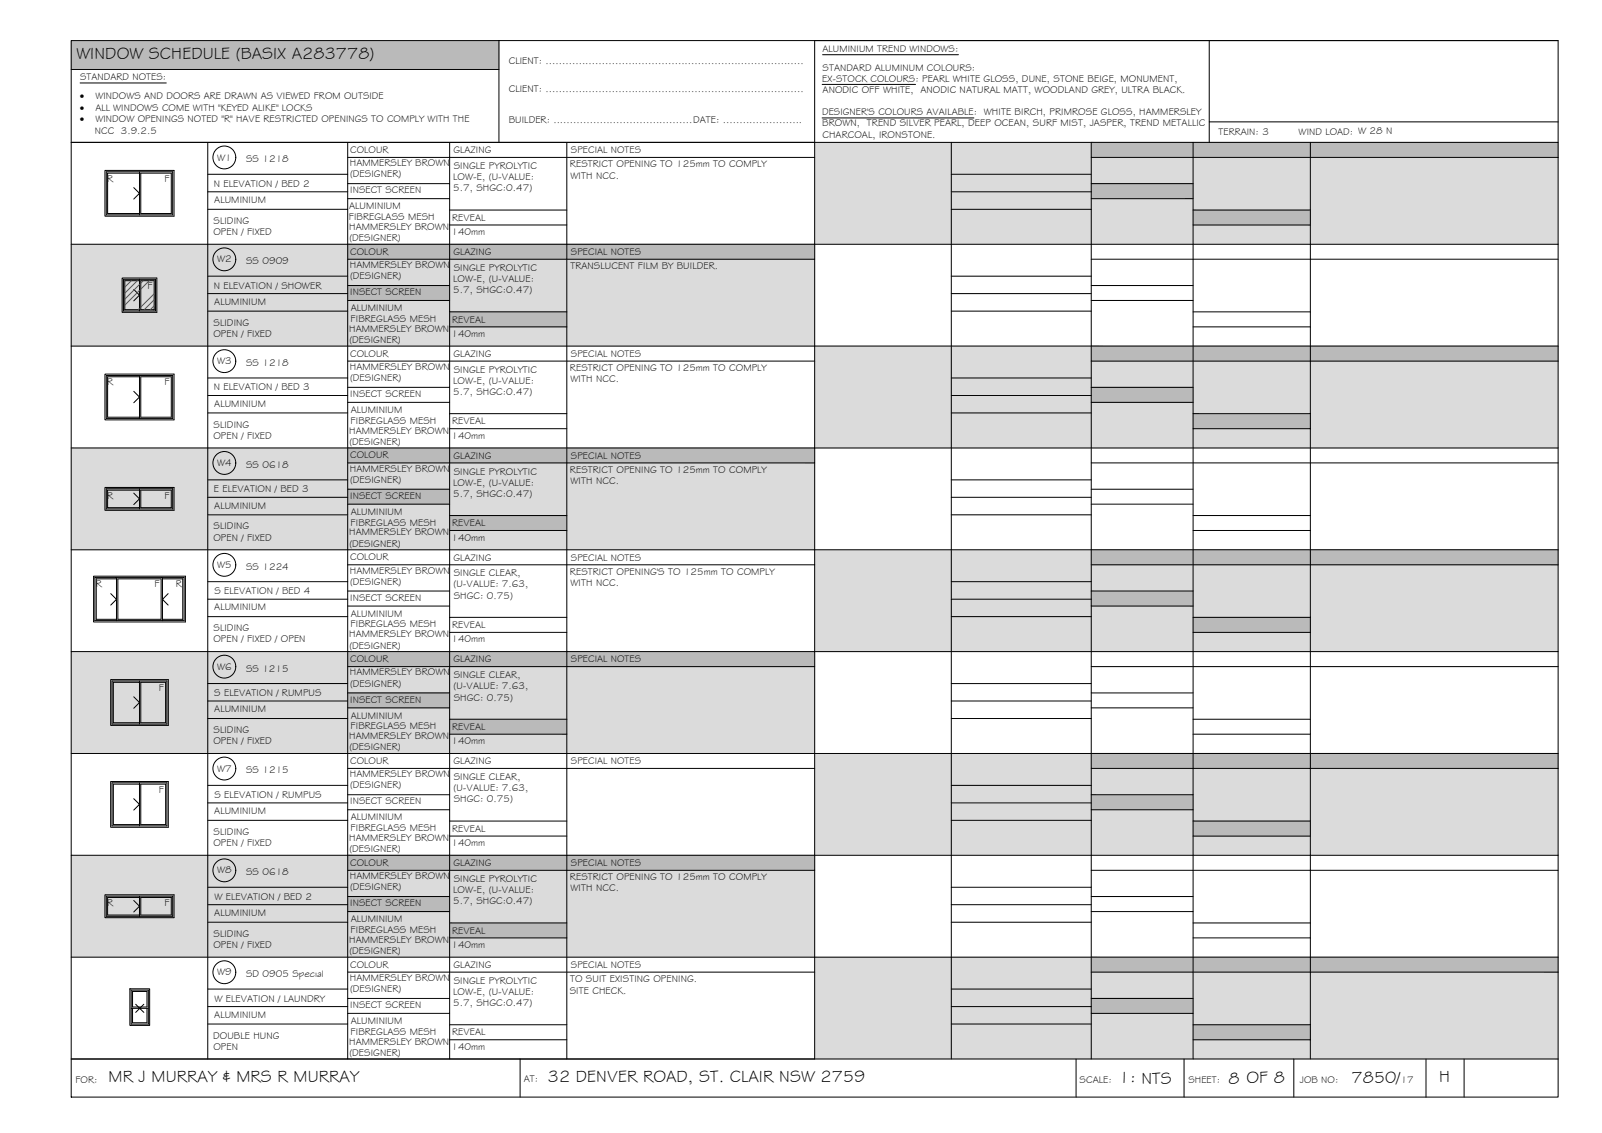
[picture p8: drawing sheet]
<svg xmlns="http://www.w3.org/2000/svg" width="420mm" height="297mm" viewBox="0 0 420 297" stroke-linecap="round" stroke-linejoin="round" font-family="sans-serif">
<!-- layer: WINDOW SCHEDULE HATCH -->
<g fill="#dbdbdb" stroke="#dbdbdb" stroke-width=".26">
<path d="M213.7 37.3l195 26.7v-26.7zM213.7 37.3l195 26.7h-195z"/>
<path d="M18.7 64l195 26.7v-26.7zM18.7 64l195 26.7h-195z"/>
<path d="M213.7 90.7l195 26.7v-26.7zM213.7 90.7l195 26.7h-195z"/>
<path d="M18.7 117.4l195 26.7v-26.7zM18.7 117.4l195 26.7h-195z"/>
<path d="M213.7 144.1l195 26.7v-26.7zM213.7 144.1l195 26.7h-195z"/>
<path d="M18.7 170.8l195 26.7v-26.7zM18.7 170.8l195 26.7h-195z"/>
<path d="M213.7 197.5l195 26.7v-26.7zM213.7 197.5l195 26.7h-195z"/>
<path d="M18.7 224.2l195 26.7v-26.7zM18.7 224.2l195 26.7h-195z"/>
<path d="M213.7 250.9l195 26.7v-26.7zM213.7 250.9l195 26.7h-195z"/>
</g>
<g fill="#bababa" stroke="#bababa" stroke-width=".26">
<path d="M18.7 10.6l112.2 7.6v-7.6zM18.7 10.6l112.2 7.6h-112.2z"/>
<path d="M286.2 37.3l122.5 4v-4zM286.2 37.3l122.5 4h-122.5z"/>
<path d="M286.2 48.1l26.7 4v-4zM286.2 48.1l26.7 4h-26.7z"/>
<path d="M312.9 55.1l30.8 3.9v-3.9zM312.9 55.1l30.8 3.9h-30.8z"/>
<path d="M91.2 64l122.5 4v-4zM91.2 64l122.5 4h-122.5z"/>
<path d="M91.2 74.9l26.7 3.9v-3.9zM91.2 74.9l26.7 3.9h-26.7z"/>
<path d="M117.9 81.8l30.8 3.9v-3.9zM117.9 81.8l30.8 3.9h-30.8z"/>
<path d="M286.2 90.7l122.5 4v-4zM286.2 90.7l122.5 4h-122.5z"/>
<path d="M286.2 101.6l26.7 3.9v-3.9zM286.2 101.6l26.7 3.9h-26.7z"/>
<path d="M312.9 108.5l30.8 3.9v-3.9zM312.9 108.5l30.8 3.9h-30.8z"/>
<path d="M91.2 117.4l122.5 4v-4zM91.2 117.4l122.5 4h-122.5z"/>
<path d="M91.2 128.3l26.7 3.9v-3.9zM91.2 128.3l26.7 3.9h-26.7z"/>
<path d="M117.9 135.2l30.8 3.9v-3.9zM117.9 135.2l30.8 3.9h-30.8z"/>
<path d="M286.2 144.1l122.5 4v-4zM286.2 144.1l122.5 4h-122.5z"/>
<path d="M286.2 155l26.7 3.9v-3.9zM286.2 155l26.7 3.9h-26.7z"/>
<path d="M312.9 161.9l30.8 3.9v-3.9zM312.9 161.9l30.8 3.9h-30.8z"/>
<path d="M91.2 170.8l122.5 4v-4zM91.2 170.8l122.5 4h-122.5z"/>
<path d="M91.2 181.6l26.7 4v-4zM91.2 181.6l26.7 4h-26.7z"/>
<path d="M117.9 188.6l30.8 3.9v-3.9zM117.9 188.6l30.8 3.9h-30.8z"/>
<path d="M286.2 197.5l122.5 4v-4zM286.2 197.5l122.5 4h-122.5z"/>
<path d="M286.2 208.4l26.7 3.9v-3.9zM286.2 208.4l26.7 3.9h-26.7z"/>
<path d="M312.9 215.3l30.8 3.9v-3.9zM312.9 215.3l30.8 3.9h-30.8z"/>
<path d="M91.2 224.2l122.5 4v-4zM91.2 224.2l122.5 4h-122.5z"/>
<path d="M91.2 235l26.7 4v-4zM91.2 235l26.7 4h-26.7z"/>
<path d="M117.9 242l30.8 3.9v-3.9zM117.9 242l30.8 3.9h-30.8z"/>
<path d="M286.2 250.9l122.5 4v-4zM286.2 250.9l122.5 4h-122.5z"/>
<path d="M286.2 261.8l26.7 3.9v-3.9zM286.2 261.8l26.7 3.9h-26.7z"/>
<path d="M312.9 268.7l30.8 3.9v-3.9zM312.9 268.7l30.8 3.9h-30.8z"/>
</g>
<!-- layer: BORDER -->
<g fill="none" stroke="#000" stroke-width=".26">
<path d="M18.7 10.6h390v277h-390zM18.7 18.2h112.2M130.9 10.6v26.7M317.1 10.6v26.7M408.7 10.6h-195v267M18.7 37.3h390M54.5 37.3v240.3M91.2 37.3v240.3M117.9 37.3v240.3M148.7 37.3v240.3M249.5 37.3v240.3M286.2 37.3v240.3"/>
<path d="M312.9 37.3v240.3M317.1 32h91.6M343.7 37.3v240.3M54.5 45.7h36.7M54.5 50.3h36.7M54.5 54.9h36.7M91.2 41.3h122.5M91.2 48.1h26.7M91.2 52.1h26.7M117.9 55.1h30.8M117.9 59h30.8M249.5 45.7h36.7"/>
<path d="M249.5 50.3h36.7M249.5 54.9h36.7M286.2 41.3h122.5M286.2 48.1h26.7M286.2 52.1h26.7M312.9 55.1h30.8M312.9 59h30.8M18.7 64h390M54.5 72.4h36.7M54.5 77h36.7M91.2 68h122.5M91.2 74.9h26.7"/>
<path d="M91.2 78.8h26.7M249.5 72.4h36.7M249.5 77h36.7M286.2 68h122.5M286.2 74.9h26.7M286.2 78.8h26.7M18.7 90.7h390M54.5 81.6h36.7M54.5 99.1h36.7M91.2 94.7h122.5M117.9 81.8h30.8M117.9 85.7h30.8"/>
<path d="M249.5 81.6h36.7M249.5 99.1h36.7M286.2 94.7h122.5M312.9 81.8h30.8M312.9 85.7h30.8M18.7 117.4h390M54.5 103.7h36.7M54.5 108.3h36.7M91.2 101.6h26.7M91.2 105.5h26.7M117.9 108.5h30.8M117.9 112.4h30.8"/>
<path d="M249.5 103.7h36.7M249.5 108.3h36.7M286.2 101.6h26.7M286.2 105.5h26.7M312.9 108.5h30.8M312.9 112.4h30.8M54.5 125.8h36.7M54.5 130.4h36.7M54.5 135h36.7M91.2 121.4h122.5M91.2 128.3h26.7M91.2 132.2h26.7"/>
<path d="M117.9 135.2h30.8M117.9 139.1h30.8M249.5 125.8h36.7M249.5 130.4h36.7M249.5 135h36.7M286.2 121.4h122.5M286.2 128.3h26.7M286.2 132.2h26.7M312.9 135.2h30.8M312.9 139.1h30.8M18.7 144.1h390M54.5 152.5h36.7"/>
<path d="M54.5 157.1h36.7M91.2 148.1h122.5M91.2 155h26.7M91.2 158.9h26.7M249.5 152.5h36.7M249.5 157.1h36.7M286.2 148.1h122.5M286.2 155h26.7M286.2 158.9h26.7M18.7 170.8h390M54.5 161.7h36.7M54.5 179.2h36.7"/>
<path d="M91.2 174.8h122.5M117.9 161.9h30.8M117.9 165.8h30.8M249.5 161.7h36.7M249.5 179.2h36.7M286.2 174.8h122.5M312.9 161.9h30.8M312.9 165.8h30.8M18.7 197.5h390M54.5 183.8h36.7M54.5 188.4h36.7M91.2 181.7h26.7"/>
<path d="M91.2 185.6h26.7M117.9 188.6h30.8M117.9 192.5h30.8M249.5 183.8h36.7M249.5 188.4h36.7M286.2 181.7h26.7M286.2 185.6h26.7M312.9 188.6h30.8M312.9 192.5h30.8M54.5 205.9h36.7M54.5 210.5h36.7M54.5 215.1h36.7"/>
<path d="M91.2 201.5h122.5M91.2 208.4h26.7M91.2 212.3h26.7M117.9 215.3h30.8M117.9 219.2h30.8M249.5 205.9h36.7M249.5 210.5h36.7M249.5 215.1h36.7M286.2 201.5h122.5M286.2 208.4h26.7M286.2 212.3h26.7M312.9 215.3h30.8"/>
<path d="M312.9 219.2h30.8M18.7 224.2h390M54.5 232.6h36.7M54.5 237.2h36.7M91.2 228.2h122.5M91.2 235h26.7M91.2 239h26.7M249.5 232.6h36.7M249.5 237.2h36.7M286.2 228.2h122.5M286.2 235h26.7M286.2 239h26.7"/>
<path d="M18.7 250.9h390M54.5 241.8h36.7M54.5 259.3h36.7M91.2 254.9h122.5M117.9 242h30.8M117.9 245.9h30.8M249.5 241.8h36.7M249.5 259.3h36.7M286.2 254.9h122.5M312.9 242h30.8M312.9 245.9h30.8M18.7 277.6h390"/>
<path d="M54.5 263.9h36.7M54.5 268.5h36.7M91.2 261.8h26.7M91.2 265.7h26.7M117.9 268.7h30.8M117.9 272.6h30.8M136.4 277.6v10M249.5 263.9h36.7M249.5 268.5h36.7M282.2 277.6v10M286.2 261.8h26.7M286.2 265.7h26.7"/>
<path d="M310.5 277.6v10M312.9 268.7h30.8M312.9 272.6h30.8M339.3 277.6v10M374 277.6v10M384 277.6v10"/>
</g>
<!-- layer: TEXT -->
<path d="M215.7 14.3h35.7M21 21.8h22.6M215.6 30.9h39.8M215.6 22.1h24.5" fill="none" stroke="#000" stroke-width=".26"/>
<!-- layer: WINDOWS -->
<g fill="none" stroke="#000" stroke-width=".26">
<path d="M27.9 45h17.4v11.3h-17.4zM35.1 49.2l1.5 1.5-1.5 1.5M36.6 45.4h-8.4v10.6h8.4M36.6 45v11.3M36.9 45.4h8v10.6h-8zM32.4 73.2h8.4v8.3h-8.4zM35.1 75.9l1.5 1.5-1.5 1.5M36.6 73.2v8.3M36.6 73.6h-3.9v7.6h3.9M36.9 73.6h3.5v7.6h-3.5zM27.9 98.4h17.4v11.3h-17.4zM36.6 98.8h-8.4v10.6h8.4"/>
<path d="M36.6 98.4v11.3M36.9 98.8h8v10.6h-8zM35.1 102.6l1.5 1.5-1.5 1.5M27.9 128.1h17.4v5.3h-17.4zM35.1 129.3l1.5 1.5-1.5 1.5M36.6 128.5h-8.4v4.6h8.4M36.6 128.1v5.3M36.9 128.5h8v4.6h-8zM24.9 151.4h23.4v11.3h-23.4zM29 155.6l1.6 1.5-1.6 1.5M30.6 151.8h-5.4v10.6h5.4M30.6 151.4v11.3"/>
<path d="M30.9 151.8h11.4v10.6h-11.4zM42.6 151.8h5.3v10.6h-5.3M42.6 151.4v11.3M44.1 155.6l-1.5 1.5 1.5 1.5M29.4 178.5h14.4v11.3h-14.4zM36.6 178.5v11.3M36.6 178.9h-6.9v10.6h6.9M36.9 178.9h6.5v10.6h-6.5zM35.1 182.7l1.5 1.5-1.5 1.5M29.4 205.2h14.4v11.3h-14.4zM35.1 209.4l1.5 1.5-1.5 1.5M36.6 205.2v11.3"/>
<path d="M36.6 205.6h-6.9v10.6h6.9M36.9 205.6h6.5v10.6h-6.5zM27.9 234.9h17.4v5.3h-17.4zM35.1 236.1l1.5 1.5-1.5 1.5M36.6 235.3h-8.4v4.6h8.4M36.6 234.9v5.3M36.9 235.3h8v4.6h-8zM34.4 259.6h4.5v8.9h-4.5zM34.8 259.9h3.8v4.1h-3.8zM34.4 264.4h4.5M34.8 264.4v3.7h3.8v-3.7M35.6 263.3l1 1.1 1.1-1.1"/>
<path d="M35.6 265.4l1-1 1.1 1"/>
<circle cx="58.8" cy="41.3" r="3"/>
<circle cx="58.8" cy="68" r="3"/>
<circle cx="58.8" cy="94.7" r="3"/>
<circle cx="58.8" cy="121.4" r="3"/>
<circle cx="58.8" cy="148.1" r="3"/>
<circle cx="58.8" cy="174.8" r="3"/>
<circle cx="58.8" cy="201.5" r="3"/>
<circle cx="58.8" cy="228.2" r="3"/>
<circle cx="58.8" cy="254.9" r="3"/>
</g>
<!-- layer: NEWWORK -->
<path d="M27.5 44.7h18.1v12h-18.1zM32 72.9h9.1v9h-9.1zM27.5 98.1h18.1v12h-18.1zM27.5 127.8h18.1v6h-18.1zM24.5 151.1h24.1v12h-24.1zM29 178.2h15.1v12h-15.1zM29 204.9h15.1v12h-15.1zM27.5 234.6h18.1v6h-18.1zM34.1 259.2h5.2v9.6h-5.2z" fill="none" stroke="#000" stroke-width=".26"/>
<!-- layer: HATCH -->
<path d="M34.4 73.6l-1.7 1.7M36 73.6l-3.3 3.3M36.6 74.6l-3.9 3.8M36.6 76.2l-3.9 3.8M37.6 73.6l-.7 .6M39.1 73.6l-2.2 2.2M40.4 77l-3.5 3.5M40.4 78.6l-2.6 2.6M36.6 80.9l-.3 .3M40.4 80.2l-1 1" fill="none" stroke="#545454" stroke-width=".26"/>
<g font-size="4.5">
<text x="20" y="15.6">WINDOW SCHEDULE (BASIX A283778)</text>
<text x="28.5" y="283.7">MR J MURRAY &amp; MRS R MURRAY</text>
<text x="143.7" y="283.7">32 DENVER ROAD, ST. CLAIR NSW 2759</text>
<text x="293.4" y="284">1: NTS</text>
<text x="322.2" y="284.2">8 OF 8</text>
<text x="354.5" y="283.9">7850/</text>
<text x="377.4" y="283.8">H</text>
</g>
<g font-size="2.6">
<text x="133.4" y="16.9">CLIENT: ..............................................................................</text>
<text x="215.7" y="13.6">ALUMINIUM TREND WINDOWS:</text>
<text x="21" y="21.1">STANDARD NOTES:</text>
<text x="215.6" y="21.4">EX-STOCK COLOURS: PEARL WHITE GLOSS, DUNE, STONE BEIGE, MONUMENT,</text>
<text x="215.7" y="18.5">STANDARD ALUMINUM COLOURS:</text>
<text x="21" y="26.1">·</text>
<text x="21" y="29.1">·</text>
<text x="25" y="29.1">ALL WINDOWS COME WITH &quot;KEYED ALIKE&quot; LOCKS</text>
<text x="25" y="26.1">WINDOWS AND DOORS ARE DRAWN AS VIEWED FROM OUTSIDE</text>
<text x="133.4" y="24">CLIENT: ..............................................................................</text>
<text x="215.7" y="24.4">ANODIC OFF WHITE, ANODIC NATURAL MATT, WOODLAND GREY, ULTRA BLACK.</text>
<text x="21" y="32.1">·</text>
<text x="24.9" y="35.1">NCC 3.9.2.5</text>
<text x="25" y="32.1">WINDOW OPENINGS NOTED &quot;R&quot; HAVE RESTRICTED OPENINGS TO COMPLY WITH THE</text>
<text x="133.4" y="32.3">BUILDER: ..........................................DATE: ........................</text>
<text x="215.6" y="30.2">DESIGNER'S COLOURS AVAILABLE: WHITE BIRCH, PRIMROSE GLOSS, HAMMERSLEY</text>
<text x="215.7" y="33.2">BROWN, TREND SILVER PEARL, DEEP OCEAN, SURF MIST, JASPER, TREND METALLIC</text>
<text x="319.6" y="35.4">TERRAIN: 3</text>
<text x="340.6" y="35.4">WIND LOAD: W 28 N</text>
<text x="91.8" y="40.1">COLOUR</text>
<text x="119" y="40.1">GLAZING</text>
<text x="149.7" y="40.1">SPECIAL NOTES</text>
<text x="215.7" y="36.1">CHARCOAL, IRONSTONE.</text>
<text x="28.1" y="47.6">R</text>
<text x="43.2" y="47.6">F</text>
<text x="57" y="42.1">W1</text>
<text x="64.5" y="42.6">SS 1218</text>
<text x="91.7" y="43.6">HAMMERSLEY BROWN</text>
<text x="91.8" y="46.5">(DESIGNER)</text>
<text x="118.9" y="47.2">LOW-E, (U-VALUE:</text>
<text x="119" y="44.3">SINGLE PYROLYTIC</text>
<text x="149.5" y="43.9">RESTRICT OPENING TO 125mm TO COMPLY</text>
<text x="149.6" y="46.8">WITH NCC.</text>
<text x="56.1" y="49">N ELEVATION / BED 2</text>
<text x="56.2" y="53.2">ALUMINIUM</text>
<text x="91.8" y="50.7">INSECT SCREEN</text>
<text x="118.9" y="50.2">5.7, SHGC:0.47)</text>
<text x="56" y="58.7">SLIDING</text>
<text x="91.5" y="57.6">FIBREGLASS MESH</text>
<text x="91.6" y="54.8">ALUMINIUM</text>
<text x="118.6" y="57.9">REVEAL</text>
<text x="56" y="61.6">OPEN / FIXED</text>
<text x="91.6" y="60.3">HAMMERSLEY BROWN</text>
<text x="91.6" y="63.2">(DESIGNER)</text>
<text x="118.4" y="61.7">140mm</text>
<text x="57" y="68.8">W2</text>
<text x="64.5" y="69.3">SS 0909</text>
<text x="91.7" y="70.2">HAMMERSLEY BROWN</text>
<text x="91.8" y="66.8">COLOUR</text>
<text x="119" y="66.9">GLAZING</text>
<text x="119" y="71">SINGLE PYROLYTIC</text>
<text x="149.6" y="70.6">TRANSLUCENT FILM BY BUILDER.</text>
<text x="149.7" y="66.9">SPECIAL NOTES</text>
<text x="38.7" y="75.8">F</text>
<text x="56.1" y="75.7">N ELEVATION / SHOWER</text>
<text x="91.8" y="73.2">(DESIGNER)</text>
<text x="91.8" y="77.4">INSECT SCREEN</text>
<text x="118.9" y="73.9">LOW-E, (U-VALUE:</text>
<text x="118.9" y="76.9">5.7, SHGC:0.47)</text>
<text x="56.2" y="79.9">ALUMINIUM</text>
<text x="92" y="81.6">ALUMINIUM</text>
<text x="56" y="88.3">OPEN / FIXED</text>
<text x="56" y="85.4">SLIDING</text>
<text x="91.6" y="87">HAMMERSLEY BROWN</text>
<text x="91.6" y="89.9">(DESIGNER)</text>
<text x="92" y="84.4">FIBREGLASS MESH</text>
<text x="118.4" y="88.3">140mm</text>
<text x="118.6" y="84.6">REVEAL</text>
<text x="57" y="95.5">W3</text>
<text x="64.5" y="96">SS 1218</text>
<text x="91.8" y="93.5">COLOUR</text>
<text x="119" y="93.5">GLAZING</text>
<text x="149.7" y="93.5">SPECIAL NOTES</text>
<text x="28.1" y="101">R</text>
<text x="43.2" y="101">F</text>
<text x="91.7" y="97">HAMMERSLEY BROWN</text>
<text x="91.8" y="99.9">(DESIGNER)</text>
<text x="118.9" y="100.6">LOW-E, (U-VALUE:</text>
<text x="119" y="97.7">SINGLE PYROLYTIC</text>
<text x="149.5" y="97.3">RESTRICT OPENING TO 125mm TO COMPLY</text>
<text x="149.6" y="100.2">WITH NCC.</text>
<text x="56.1" y="102.4">N ELEVATION / BED 3</text>
<text x="56.2" y="106.7">ALUMINIUM</text>
<text x="91.8" y="104.1">INSECT SCREEN</text>
<text x="118.9" y="103.6">5.7, SHGC:0.47)</text>
<text x="56" y="112.1">SLIDING</text>
<text x="91.6" y="113.7">HAMMERSLEY BROWN</text>
<text x="92" y="111.1">FIBREGLASS MESH</text>
<text x="92" y="108.3">ALUMINIUM</text>
<text x="118.6" y="111.3">REVEAL</text>
<text x="56" y="115">OPEN / FIXED</text>
<text x="91.6" y="116.6">(DESIGNER)</text>
<text x="118.4" y="115">140mm</text>
<text x="57" y="122.2">W4</text>
<text x="64.5" y="122.7">SS 0618</text>
<text x="91.7" y="123.6">HAMMERSLEY BROWN</text>
<text x="91.8" y="120.2">COLOUR</text>
<text x="119" y="120.3">GLAZING</text>
<text x="119" y="124.4">SINGLE PYROLYTIC</text>
<text x="149.5" y="124">RESTRICT OPENING TO 125mm TO COMPLY</text>
<text x="149.7" y="120.3">SPECIAL NOTES</text>
<text x="28.1" y="130.7">R</text>
<text x="43.2" y="130.7">F</text>
<text x="56.1" y="129.1">E ELEVATION / BED 3</text>
<text x="91.8" y="126.6">(DESIGNER)</text>
<text x="91.8" y="130.8">INSECT SCREEN</text>
<text x="118.9" y="127.4">LOW-E, (U-VALUE:</text>
<text x="118.9" y="130.3">5.7, SHGC:0.47)</text>
<text x="149.6" y="126.9">WITH NCC.</text>
<text x="56.2" y="133.3">ALUMINIUM</text>
<text x="92" y="137.8">FIBREGLASS MESH</text>
<text x="92" y="135">ALUMINIUM</text>
<text x="118.6" y="138">REVEAL</text>
<text x="56" y="141.7">OPEN / FIXED</text>
<text x="56" y="138.8">SLIDING</text>
<text x="91.6" y="140.4">HAMMERSLEY BROWN</text>
<text x="91.6" y="143.3">(DESIGNER)</text>
<text x="118.4" y="141.7">140mm</text>
<text x="57" y="148.9">W5</text>
<text x="64.5" y="149.4">SS 1224</text>
<text x="91.8" y="146.9">COLOUR</text>
<text x="119" y="147">GLAZING</text>
<text x="149.7" y="147">SPECIAL NOTES</text>
<text x="25.1" y="154">R</text>
<text x="40.5" y="154">F</text>
<text x="46.1" y="154">R</text>
<text x="56.2" y="155.8">S ELEVATION / BED 4</text>
<text x="91.7" y="150.4">HAMMERSLEY BROWN</text>
<text x="91.8" y="153.3">(DESIGNER)</text>
<text x="118.9" y="154">(U-VALUE: 7.63,</text>
<text x="119" y="151.1">SINGLE CLEAR,</text>
<text x="149.5" y="150.7">RESTRICT OPENING'S TO 125mm TO COMPLY</text>
<text x="149.6" y="153.6">WITH NCC.</text>
<text x="56.2" y="160">ALUMINIUM</text>
<text x="91.8" y="157.5">INSECT SCREEN</text>
<text x="92" y="161.7">ALUMINIUM</text>
<text x="119" y="157">SHGC: 0.75)</text>
<text x="56" y="165.5">SLIDING</text>
<text x="91.6" y="167.1">HAMMERSLEY BROWN</text>
<text x="92" y="164.5">FIBREGLASS MESH</text>
<text x="118.6" y="164.7">REVEAL</text>
<text x="56" y="168.4">OPEN / FIXED / OPEN</text>
<text x="91.6" y="170">(DESIGNER)</text>
<text x="91.8" y="173.6">COLOUR</text>
<text x="118.4" y="168.4">140mm</text>
<text x="119" y="173.6">GLAZING</text>
<text x="149.7" y="173.7">SPECIAL NOTES</text>
<text x="57" y="175.6">W6</text>
<text x="64.5" y="176.1">SS 1215</text>
<text x="91.7" y="177.1">HAMMERSLEY BROWN</text>
<text x="91.8" y="180">(DESIGNER)</text>
<text x="119" y="177.8">SINGLE CLEAR,</text>
<text x="41.7" y="181.1">F</text>
<text x="56.2" y="182.5">S ELEVATION / RUMPUS</text>
<text x="91.8" y="184.2">INSECT SCREEN</text>
<text x="118.9" y="180.7">(U-VALUE: 7.63,</text>
<text x="119" y="183.7">SHGC: 0.75)</text>
<text x="56.2" y="186.7">ALUMINIUM</text>
<text x="92" y="191.2">FIBREGLASS MESH</text>
<text x="92" y="188.4">ALUMINIUM</text>
<text x="118.6" y="191.4">REVEAL</text>
<text x="56" y="195.1">OPEN / FIXED</text>
<text x="56" y="192.2">SLIDING</text>
<text x="91.6" y="193.8">HAMMERSLEY BROWN</text>
<text x="91.6" y="196.7">(DESIGNER)</text>
<text x="118.4" y="195.1">140mm</text>
<text x="57" y="202.3">W7</text>
<text x="64.5" y="202.7">SS 1215</text>
<text x="91.7" y="203.7">HAMMERSLEY BROWN</text>
<text x="91.8" y="200.3">COLOUR</text>
<text x="119" y="200.4">GLAZING</text>
<text x="149.7" y="200.4">SPECIAL NOTES</text>
<text x="41.7" y="207.8">F</text>
<text x="56.2" y="209.2">S ELEVATION / RUMPUS</text>
<text x="91.8" y="206.7">(DESIGNER)</text>
<text x="118.9" y="207.4">(U-VALUE: 7.63,</text>
<text x="119" y="204.5">SINGLE CLEAR,</text>
<text x="56.2" y="213.4">ALUMINIUM</text>
<text x="91.8" y="210.9">INSECT SCREEN</text>
<text x="92" y="215.1">ALUMINIUM</text>
<text x="119" y="210.4">SHGC: 0.75)</text>
<text x="56" y="221.8">OPEN / FIXED</text>
<text x="56" y="218.9">SLIDING</text>
<text x="91.6" y="220.5">HAMMERSLEY BROWN</text>
<text x="92" y="217.9">FIBREGLASS MESH</text>
<text x="118.4" y="221.8">140mm</text>
<text x="118.6" y="218.1">REVEAL</text>
<text x="91.6" y="223.4">(DESIGNER)</text>
<text x="91.8" y="227">COLOUR</text>
<text x="119" y="227">GLAZING</text>
<text x="149.7" y="227.1">SPECIAL NOTES</text>
<text x="57" y="229">W8</text>
<text x="64.5" y="229.5">SS 0618</text>
<text x="91.7" y="230.5">HAMMERSLEY BROWN</text>
<text x="91.8" y="233.4">(DESIGNER)</text>
<text x="119" y="231.2">SINGLE PYROLYTIC</text>
<text x="149.5" y="230.8">RESTRICT OPENING TO 125mm TO COMPLY</text>
<text x="149.6" y="233.7">WITH NCC.</text>
<text x="28.1" y="237.5">R</text>
<text x="43.2" y="237.5">F</text>
<text x="56.2" y="235.9">W ELEVATION / BED 2</text>
<text x="91.8" y="237.6">INSECT SCREEN</text>
<text x="118.9" y="234.1">LOW-E, (U-VALUE:</text>
<text x="118.9" y="237.1">5.7, SHGC:0.47)</text>
<text x="56" y="245.6">SLIDING</text>
<text x="56.2" y="240.1">ALUMINIUM</text>
<text x="92" y="244.6">FIBREGLASS MESH</text>
<text x="92" y="241.8">ALUMINIUM</text>
<text x="118.6" y="244.8">REVEAL</text>
<text x="56" y="248.5">OPEN / FIXED</text>
<text x="91.6" y="247.2">HAMMERSLEY BROWN</text>
<text x="91.6" y="250.1">(DESIGNER)</text>
<text x="118.4" y="248.6">140mm</text>
<text x="57" y="255.7">W9</text>
<text x="64.5" y="256.2">SD 0905 Special</text>
<text x="91.7" y="257.1">HAMMERSLEY BROWN</text>
<text x="91.8" y="253.7">COLOUR</text>
<text x="119" y="253.8">GLAZING</text>
<text x="119" y="257.9">SINGLE PYROLYTIC</text>
<text x="149.5" y="257.4">TO SUIT EXISTING OPENING.</text>
<text x="149.7" y="253.8">SPECIAL NOTES</text>
<text x="56.2" y="262.6">W ELEVATION / LAUNDRY</text>
<text x="91.8" y="260.1">(DESIGNER)</text>
<text x="118.9" y="260.9">LOW-E, (U-VALUE:</text>
<text x="118.9" y="263.8">5.7, SHGC:0.47)</text>
<text x="149.4" y="260.7">SITE CHECK.</text>
<text x="56.2" y="266.8">ALUMINIUM</text>
<text x="91.8" y="264.3">INSECT SCREEN</text>
<text x="92" y="268.5">ALUMINIUM</text>
<text x="55.9" y="272.4">DOUBLE HUNG</text>
<text x="56" y="275.3">OPEN</text>
<text x="91.6" y="273.9">HAMMERSLEY BROWN</text>
<text x="92" y="271.3">FIBREGLASS MESH</text>
<text x="118.4" y="275.2">140mm</text>
<text x="118.6" y="271.5">REVEAL</text>
<text x="91.6" y="276.8">(DESIGNER)</text>
<text x="19.8" y="283.8">FOR:</text>
<text x="137.4" y="283.7">AT:</text>
<text x="283.1" y="284">SCALE:</text>
<text x="311.7" y="284">SHEET:</text>
<text x="340.9" y="284">JOB NO:</text>
<text x="367.4" y="283.9">17</text>
</g>
</svg>
